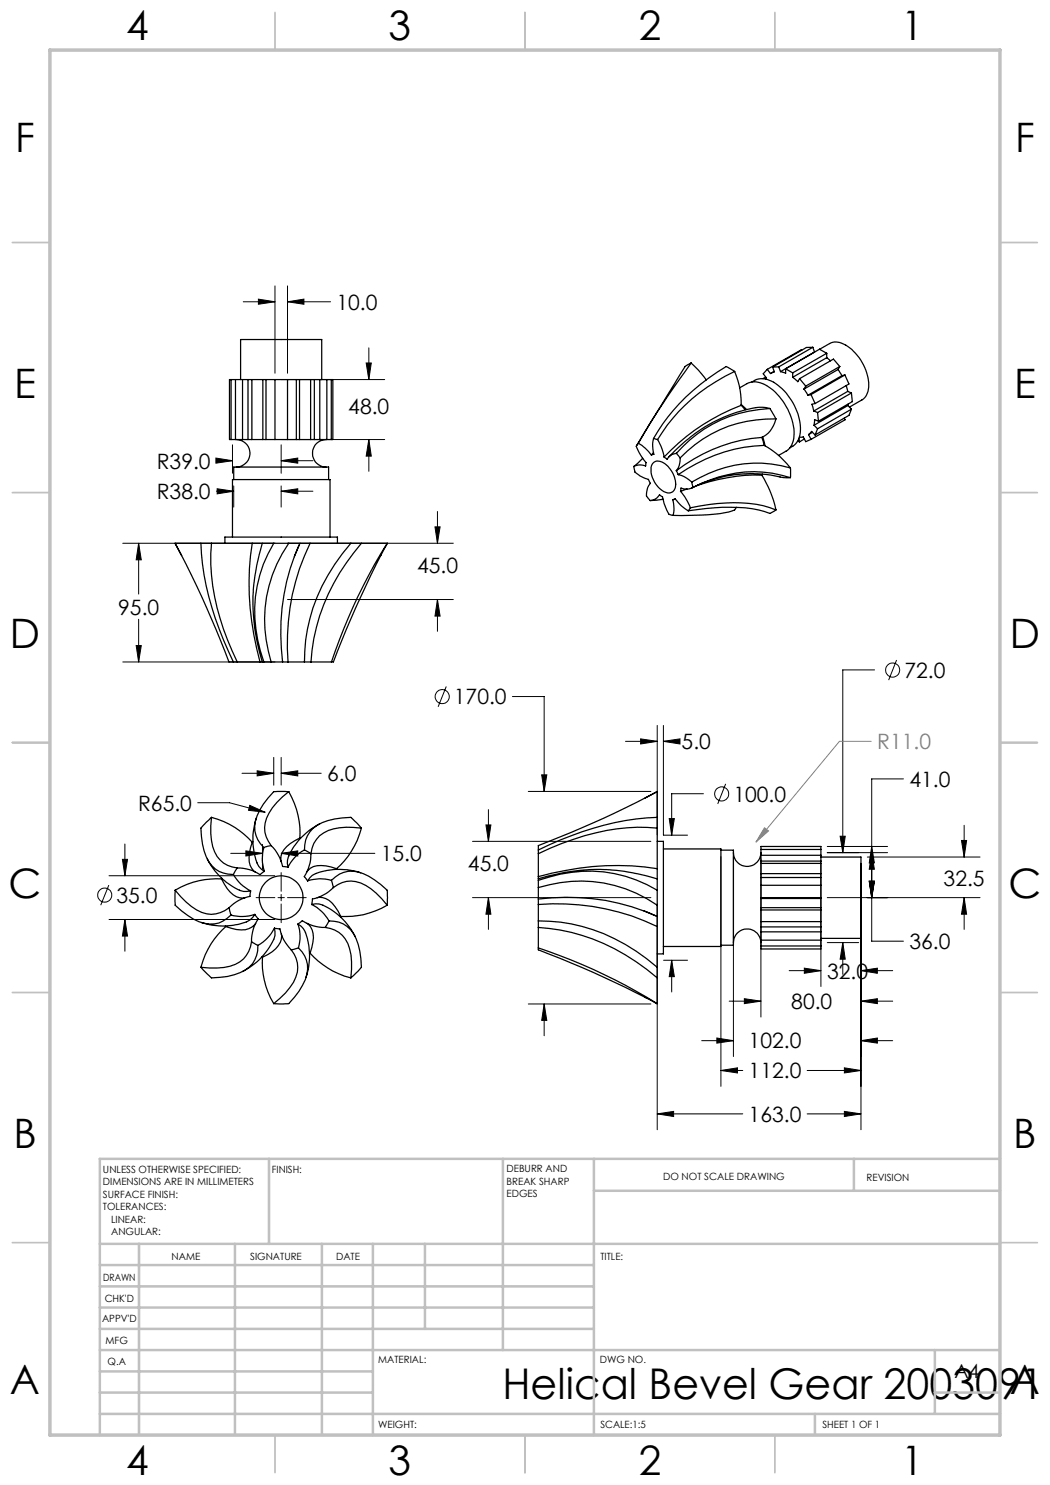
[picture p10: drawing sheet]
<svg xmlns="http://www.w3.org/2000/svg" width="210mm" height="297mm" viewBox="0 0 210 297" stroke-linecap="round" stroke-linejoin="round" font-family="sans-serif">
<g fill="none" stroke="#000" stroke-width=".2">
<path d="M51.7 59.8l3.3 .6-3.3 .5zM55 57.2v17.4M57.5 57.2v17.4M48.6 60.4h6.4M56.3 75.9h20.6M57.5 60.4l3.3-.6v1.1zM57.5 60.4h8.6M73.2 72.6h1.1l-.5 3.3zM73.8 69.6v6.3M43.2 91.6l3.3 .5-3.3 .5zM43.3 92.1h3.2M43.3 98.2h3.4"/>
<path d="M43.4 97.8l3.3 .4-3.3 .6zM46.5 89v5.6M46.7 97.2v4.2M56.2 92.1l3.3-.5v1zM56.2 98.2l3.3-.4v1zM56.2 89v5.6M56.2 97.2v4.2M56.2 92.1h6.4M56.2 98.2h6.4M56.3 87.9h20.6M73.8 87.9l.5 3.3h-1.1zM73.8 87.9v6.4"/>
<path d="M24.6 108.7h30.4M27.7 108.7l.6 3.3h-1.1zM27.7 108.7v10.1M57.5 119.9h33.2M57.5 108.7h33.2M87 105.4h1l-.5 3.3zM87.5 119.9l.5 3.3h-1zM87.5 102.3v6.4M87.5 119.9v6.4M24.6 132.4h30.4M27.2 129.1h1.1l-.6 3.3zM27.7 123.9v8.5"/>
<path d="M89.3 137.3l-1.7 4.1M102.5 139.3h6.3v19M174.9 134h-6.3v36.5M179.3 132l-1.6 4M48.4 154.7h6.4M51.4 154.2l3.4 .5-3.4 .5zM54.8 151.5v5.6M56.2 154.7l3.3-.5v1zM56.2 151.5v5.5M56.2 154.7h8M105.7 158.3h24.5M108.3 155h1.1l-.6 3.3z"/>
<path d="M125.1 148.3h6.3M128.1 147.8l3.3 .5-3.3 .5zM131.4 145.1v21.9M132.7 148.3l3.3-.5v1zM132.7 145.1v21.9M132.7 148.3h2.4M140.7 158.7h-6.4v8.3M145.1 156.8l-1.6 4M180.7 155.8h-6.4v32.4h6.4M21.8 177l-1.7 4M21.8 175.2h33.2M24.5 171.9h1l-.5 3.3z"/>
<path d="M25 168.8v6.4M39.5 160.5h6.4l7.1 2M46.1 170.7h6.4M49.2 170.2l3.3 .5-3.3 .5zM50 161.1l3 1.4-3.3-.4zM51.2 179.5h3.8M52.5 168.9v4.9M55.6 179.5h1.3M56.2 174.5v3.8M56.2 178.9v1.3M56.2 170.7l3.3-.5v1zM56.2 170.7h18.8"/>
<path d="M57.5 179.5h3.7M94.5 179.5h35.7M94.5 168.3h35.7M97.2 165h1l-.5 3.3zM97.7 179.5l.5 3.3h-1zM97.7 161.9v6.4M97.7 179.5v6.4M132.7 167h4.8M133.8 163.7h1.1l-.6 3.3zM144.2 171.3v46M146.7 171.3v40M152.2 171.8v31.6"/>
<path d="M164.2 172.7v24.6M165.5 179.5h30.5M165.5 170.5h12M165.5 169.3h12M168 167.2h1.1l-.5 3.3zM172.2 172.7v53.3M173.5 171.4h22.5M173.8 176.2h1.1l-.6 3.3zM174.3 170.5l.6 3.3h-1.1zM174.3 169.3l.6 3.3h-1.1zM192.3 168.1h1l-.5 3.3zM192.8 179.5l.5 3.3h-1z"/>
<path d="M192.8 165.1v6.3M192.8 179.5v6.4M21.8 183.9h33.2M25 183.9l.5 3.3h-1zM25 183.9v6.3M56.2 180.8v3.7M131.4 180.8v45.2M132.7 192h4.8M134.3 192l.6 3.3h-1.1zM134.3 192v6.4M148.9 199.7l3.3 .5-3.3 .5zM157.8 194.1h6.4"/>
<path d="M160.9 193.6l3.3 .5-3.3 .6zM165.5 188.5h6.2M168.6 188.5l.5 3.3h-1.1zM168.6 188.5v6.4M172.2 194.1l3.3-.5v1.1zM172.2 194.1h6.3M105.7 200.8h24.5M108.8 200.8l.6 3.3h-1.1zM108.8 200.8v6.3M140.3 208.1h6.4M143.4 207.6l3.3 .5-3.3 .5zM144.2 214.1l3.3-.5v1z"/>
<path d="M144.2 214.1h4.4M145.8 200.2h6.4M161.4 214.1h10.8M168.9 213.6l3.3 .5-3.3 .5zM172.2 200.2l3.3-.5v1zM172.2 208.1l3.3-.5v1zM172.2 200.2h6.3M172.2 208.1h6.3M131.4 222.8l3.3-.5v1zM131.4 222.8h17.2M161.4 222.8h10.8M168.9 222.3l3.3 .5-3.3 .5z"/>
<circle cx="88.4" cy="139.3" r="1.41"/>
<circle cx="178.5" cy="134" r="1.42"/>
<circle cx="144.3" cy="158.8" r="1.4"/>
<circle cx="20.9" cy="179" r="1.42"/>
</g>
<path d="M174.2 148.3h-6.3l-16.7 20.1M152.9 165.6l.8 .6-2.5 2.2z" fill="none" stroke="#808080" stroke-width=".2"/>
<g fill="none" stroke="#c0c0c0" stroke-width=".35">
<path d="M55 2.5v7.5M105 2.5v7.5M155 2.5v7.5M2.5 48.5h7.5M200 48.5h7.5M2.5 98.5h7.5M200 98.5h7.5M2.5 148.5h7.5M200 148.5h7.5M2.5 198.5h7.5M200 198.5h7.5M2.5 248.5h7.5"/>
<path d="M200 248.5h7.5M55 287v7.5M105 287v7.5M155 287v7.5"/>
</g>
<g fill="none" stroke="#c0c0c0" stroke-width=".5">
<path d="M53.8 231.8v17M100.6 231.8v38.2M118.8 231.8v55.2M118.8 238.2h81.2M170.8 231.8v6.4M200 231.8h-180v55.2M20 248.8h180M20 257.3h98.8M20 253h98.8M27.8 248.8v38.2M47 248.8v38.2M64.4 248.8v38.2"/>
<path d="M74.6 248.8v38.2M85 248.8v17M20 265.8h98.8M20 261.5h98.8M20 278.5h54.6M20 274.3h54.6M20 270h180M187 278.5h13M187 270v12.8M20 282.8h180M163 282.8v4.2"/>
</g>
<path d="M10 10h190v277h-190z" fill="none" stroke="#c0c0c0" stroke-width=".7"/>
<path d="M50 161.1l-.3 1 3.3 .4zM51.4 154.2l3.4 .5-3.4 .5zM56.2 154.7l3.3-.5v1zM49.2 170.2l3.3 .5-3.3 .5zM56.2 170.7l3.3-.5v1zM25 183.9l.5 3.3h-1zM24.5 171.9h1l-.5 3.3zM56.2 92.1l3.3-.5v1zM43.2 91.6l3.3 .5-3.3 .5zM56.2 98.2l3.3-.4v1zM43.4 97.8l3.3 .4-3.3 .6zM87.5 119.9l.5 3.3h-1zM87 105.4h1l-.5 3.3zM27.2 129.1h1.1l-.6 3.3zM27.7 108.7l.6 3.3h-1.1zM57.5 60.4l3.3-.6v1.1zM51.7 59.8l3.3 .6-3.3 .5zM73.2 72.6h1.1l-.5 3.3zM73.8 87.9l.5 3.3h-1.1zM97.7 179.5l.5 3.3h-1zM97.2 165h1l-.5 3.3zM168.9 222.3l3.3 .5-3.3 .5zM131.4 222.8l3.3-.5v1zM128.1 147.8l3.3 .5-3.3 .5zM132.7 148.3l3.3-.5v1zM160.9 193.6l3.3 .5-3.3 .6zM172.2 194.1l3.3-.5v1.1zM148.9 199.7l3.3 .5-3.3 .5zM172.2 200.2l3.3-.5v1zM143.4 207.6l3.3 .5-3.3 .5zM172.2 208.1l3.3-.5v1zM144.2 214.1l3.3-.5v1zM168.9 213.6l3.3 .5-3.3 .5zM174.3 170.5l.6 3.3h-1.1zM173.8 176.2h1.1l-.6 3.3zM192.3 168.1h1l-.5 3.3zM192.8 179.5l.5 3.3h-1zM108.8 200.8l.6 3.3h-1.1zM108.3 155h1.1l-.6 3.3zM134.3 192l.6 3.3h-1.1zM133.8 163.7h1.1l-.6 3.3zM168.6 188.5l.5 3.3h-1.1zM168 167.2h1.1l-.5 3.3zM174.3 169.3l.6 3.3h-1.1zM173.8 176.2h1.1l-.6 3.3z" fill="#000"/>
<path d="M152.9 165.6l.8 .6-2.5 2.2z" fill="#808080"/>
<g fill="none" stroke="#000" stroke-width=".25">
<path d="M46.2 75.9v12M47.1 75.9v12M48.1 75.9v-8h16.2v8M48.5 75.9v12M49.6 75.9h.8M49.6 75.9h-3.7v12h3.7M49.6 75.9v12M50.4 75.9h2.8M50.4 75.9v12M52.6 75.9v12M53.2 75.9h1.8M53.2 75.9v12"/>
<path d="M55 75.9v12M55 75.9h2.5M57.5 75.9h1.8M57.5 75.9v12M59.3 75.9h2.8M59.3 75.9v12M59.9 75.9v12M62.1 75.9h.8M62.1 75.9v12M62.9 75.9h3.7v12h-3.7M62.9 75.9v12M64 75.9v12"/>
<path d="M65.4 75.9v12M66.3 75.9v12M138.2 72.6l-1.2 .7-9.7 15.8M138.2 72.6l-2.4 3.4a143 143 0 0 0-8.1 12.6M138.2 72.6l1.4 1.4 1.7 2M146.9 74.3a34.9 34.9 0 0 0-15.4 13.6M146.9 74.3a16.2 16.2 0 0 1 1.3 6.8M146.9 74.3l-1.7-1a39.5 39.5 0 0 0-14.5 14.4M147.9 77.6a6.3 6.3 0 0 1 2.5-1.2 7.1 7.1 0 0 1 5.8 3.4 10.7 10.7 0 0 1 2.4 8.4l-.2 .8-.7 .9-2 1.2M150.4 76.4a3.9 3.9 0 0 1 4.8 .3 11.4 11.4 0 0 1 4.8 10.3 3.4 3.4 0 0 1-2 2.6M153.1 75.4l-.5 .3M153.5 73.9l-.9 .9 .7 .8-.1 .2"/>
<path d="M154.5 73.4l.4 1-.8 .3-.6-.8M154.8 74.3l-.6 .3M155.8 73.4l.3 .9M155.8 73.4h-1.3M157.1 73.8v.8l-1-.3M157.1 73.8l1.4 .8M158.5 75.5l1.1 .8 .3-.6M158.5 74.6v.9M159.9 75.7l1.2 1.5M160.3 70.1v-.1l-6.8 3.9M160.8 77.8l.8 1.3M161.1 77.2l-.3 .6"/>
<path d="M162.2 78.9l-.6 .2M162.2 78.9l.8 1.8M162.6 69.5l.3 .9-6.8 3.9M162.6 69.5l-6.8 3.9M162.6 69.5h-1.3l-6.8 3.9M163.9 69.8l2-1.1a3.6 3.6 0 0 1 4 .9 9.6 9.6 0 0 1 3.7 8.7l-.5 1-.4 .5-2.8 1.6M165.3 71.5l.8 .7M165.3 71.5l-6.8 4M165.3 70.7l-6.8 3.9M165.3 70.7l-1.4-.9-6.8 4M165.3 70.7v.8M167.6 73.9l.8 1.2"/>
<path d="M167.6 73.9l-6.8 3.9M168 73.3l-6.9 3.9M168 73.3l-1.3-1.5-6.8 3.9M168 73.3l-.4 .6M168.4 75.1l-6.8 4M169 75l.8 1.8-6.8 3.9M169 75l-6.8 3.9M169 75l-.6 .1M169.2 77.1l.3 1.2M169.5 78.3l-6.7 3.9M169.5 78.3l.8 .3M170.3 78.6l.2 1.7-6.8 3.9"/>
<path d="M170.3 78.6l-6.8 3.9M46.7 95.9v-2.5h19v2.5M47.2 87.9a2.75 2.75 0 0 1 2.8 2.8 2.75 2.75 0 0 1-2.8 2.7M49.6 87.9h.8M50.4 87.9h2.8M53.2 87.9h1.8M55 87.9h2.5M57.5 87.9h1.8M59.3 87.9h2.8M62.1 87.9h.8M65.2 87.9a2.75 2.75 0 0 0-2.7 2.8 2.75 2.75 0 0 0 2.7 2.7M126.8 93.3v.3a1.77 1.77 0 0 0 1.2 1.6l1 .5a1.36 1.36 0 0 1 1.1 1 3.1 3.1 0 0 0-.7 2.6l.6 .8"/>
<path d="M127.7 88.6l-.4 .5a10.3 10.3 0 0 0 1.9 3.5l-.1 .6a2.73 2.73 0 0 0-2.3 .1M127.7 88.6a8.2 8.2 0 0 1 2.6 2.4M128.6 91.6l-1.8 1.7M130.5 92.7a1.73 1.73 0 0 1 2.5 .1 5 5 0 0 1 2 5 1.43 1.43 0 0 1-2.2 .5 5.3 5.3 0 0 1-2.5-5.1zM130.7 87.7l.8 .2M130.7 87.7a6.1 6.1 0 0 0 .1 3.2l-.5 .1M130.7 90.5l-.4 .5M131.5 87.9a10 10 0 0 1 1.3 3.5M132.3 99.9l-2.3 .2M132.6 99.8l-.3 .1M135.1 99.8l-.4 .1M135.3 94.2l.3 .7"/>
<path d="M135.3 90.7l.7 .9M135.3 90.7a2.38 2.38 0 0 0-1.9 1.2l-.6-.5M135.6 94.9a5.8 5.8 0 0 1 2.8 1.5M136 91.6a3.6 3.6 0 0 1-.7 2.6M136.1 98.3a11.1 11.1 0 0 1 2 3.3M137.4 97.8l-1.3 .5M138.4 96.4l.2 1.1M138.6 97.5a2.73 2.73 0 0 1-2.4 .1l-.1 .7M148.2 81.1a41.2 41.2 0 0 0-15.4 10.3M148.2 81.1l.9 .8M148.2 80.9l1.1 1M152.4 87.5a31.9 31.9 0 0 0-17.1 6.7"/>
<path d="M152.4 87.5l.5 1.6M152.4 95a36.8 36.8 0 0 0-13 2.1M152.4 95a21.3 21.3 0 0 1 2.8 7M152.5 94.8l-.1 .2M152.5 87.4l.5 1.8M152.9 89.1a31.5 31.5 0 0 0-17.3 5.8M152.9 89.1a17.1 17.1 0 0 1 5.2 4.5M154 81.7a11.3 11.3 0 0 0-5.7 .5 31.1 31.1 0 0 0-14.5 9.2M154 81.7a25.8 25.8 0 0 0-18.7 9M154 81.7l1.2 2.1M155.2 83.8a24.9 24.9 0 0 0-19.2 7.8M155.2 83.8a5.1 5.1 0 0 1-2.8 3.7"/>
<path d="M158.1 95.5h-1.3a26.2 26.2 0 0 0-18.4 2.1M158.1 93.6a24.2 24.2 0 0 0-19.7 2.8M158.1 95.5a24.4 24.4 0 0 0-19.5 2M158.1 93.6v1.9M159.5 88.3l.4 .1M159.8 87.7l.1 .7M159.9 87.4h.8l.4 .9 1.1-.4M160.9 87.8l-1 .6M161.7 86.9l.6-.6 .7 .7M161.7 86.9l.5 1M162.5 86.5l-.8 .4M162.8 82.2l.7 .3"/>
<path d="M162.8 85.1l.7 .7M163 80.7l-.6 .2 .4 1.3M163.5 82.5l.2 1.7M163.5 85.8l-.5 1.2M163.7 84.2l-.8-.3-.1 1.2M168.8 83.6l.2 .4-6.8 3.9M169.6 81.1l-6.8 4M169.6 81.1l.7 .7M169.7 80.8l-.1 .3M170.3 81.8l-6.8 4M170.3 81.8l-.5 1.3-6.8 3.9M35 108.7l1.3 2.4"/>
<path d="M40.1 108.7h-5.1a198.7 198.7 0 0 1 10.8 23.7h.9M42.3 108.7a44.8 44.8 0 0 0 5.1 23.7M42.3 108.7h-2.1a58.1 58.1 0 0 0 6.5 23.7M42.3 108.7h8.1M45 108.7v-1.3h22.5v1.3M46.5 107.4v-11.5h19.5v11.5M50.4 108.7a55.3 55.3 0 0 0 1.6 23.7M50.4 108.7h2M52.5 108.7a38.3 38.3 0 0 0 0 23.7M52.5 108.7h2.3M54.8 108.7a26.9 26.9 0 0 0-2 23.7M54.8 108.7h2.9"/>
<path d="M57.7 108.7h2.3l-1.1 2.6M57.7 108.7a26.9 26.9 0 0 0-3.5 23.7M59.9 109a43.2 43.2 0 0 0-3.4 23.4M60.1 108.7h1.9M62 108.7a45.3 45.3 0 0 0-4.4 23.7M62 108.7h8.2M70.2 108.7a35.4 35.4 0 0 0-9.3 23.7M70.2 108.7h2.1a40 40 0 0 0-10.1 23.7M72.4 108.7h5a110.9 110.9 0 0 0-11.1 23.7M76.3 110.9a243.9 243.9 0 0 0-9.7 21.5h-.3M77.5 108.7l-1.4 2.4M130 100.1a2.32 2.32 0 0 0 1.9-1.1l.6 .4a9.3 9.3 0 0 0 1.4 3.5l.7 .2"/>
<path d="M137.7 102.2a8.8 8.8 0 0 1-2.7-2.4l-.5 .1a6 6 0 0 1 .1 3.2M138.1 101.6l-.4 .6M138.1 101.6a31.7 31.7 0 0 1 15.9-.1l1.2 .5M147.3 101.5l-.4 .5a21.5 21.5 0 0 1-7.7 1l-4.6 .1M155.2 102l-1.2 .7a25.2 25.2 0 0 0-11.1-1.1l-5.2 .6M46.7 132.4h.7M47.4 132.4h4.6M52 132.4h.5M52.5 132.4h.3M52.8 132.4h1.4M54.2 132.4h2.3M56.5 132.4h1.1"/>
<path d="M57.6 132.4h3.3M60.9 132.4h1.3M62.2 132.4h4.1M57.7 158.3a11.5 11.5 0 0 0-4.7 6.3 5.3 5.3 0 0 0 1.2 4.5M57.7 158.3h-2.9a11.7 11.7 0 0 0-3.9 6.9 5.4 5.4 0 0 0 1.9 4.3M57.7 158.3a16.5 16.5 0 0 1 2.3 9.3M131.4 158.3l-2.4 1.3M131.4 158.3a203.2 203.2 0 0 1-23.7 10.8v.9M131.4 158.3v5.1M35 178a12 12 0 0 0 6.3 4.8 5.5 5.5 0 0 0 4.5-1.2M35 178v3a11.4 11.4 0 0 0 6.9 3.8 5.1 5.1 0 0 0 4.3-1.8M41.5 171.8a13.6 13.6 0 0 0 6.4 6.2"/>
<path d="M42.3 163.5a11.9 11.9 0 0 0 1.1 7.8 5.3 5.3 0 0 0 4 2.3M42.3 163.5l-2.1 2.1a11.5 11.5 0 0 0 2.2 7.6 5.3 5.3 0 0 0 4.3 1.7M42.3 163.5a16.2 16.2 0 0 1 8.1 4.9M44.3 175.8a5.9 5.9 0 0 0 3.6 3.8h1.1M44.3 175.8a16.2 16.2 0 0 0-9.3 2.2M44.3 175.6v.2M46.7 174.9a8 8 0 0 0 3.4 3.3M47.4 173.6l-.7 1.3M47.4 173.6a7.9 7.9 0 0 1 4.6 1.3l.9-.6M47.9 178a2.8 2.8 0 0 0 2.2 .2M50.1 178.2l-.1 1.1a7.9 7.9 0 0 0-4.2 2.3M50.4 168.4a6 6 0 0 0-.1 5.3l.8 .7"/>
<path d="M50.6 168.4h-.2M51.3 163.6a13 13 0 0 0 .5 9.7l1.1 1M52.8 169.5a7.9 7.9 0 0 0 .1 4.8M54.2 169.1a8.3 8.3 0 0 1 2.3 4.2l1.1 .1M54.2 169.1l-1.4 .4M60 167.6a5.9 5.9 0 0 0-3.8 3.6v1.1M60 167.6l.1 .1M60.9 170a7.7 7.7 0 0 0-3.3 3.4M60.9 170l1.3 .7M62.2 170.7a10.2 10.2 0 0 1-1.3 4.7l.6 .8M63.5 179.5a3.5 3.5 0 0 1 3.5 1.9l1.2 1.9M64 164.7a12.8 12.8 0 0 0-6.5 7.3l.1 1.4"/>
<path d="M66.3 176.1a7.8 7.8 0 0 0-4.8 .1M66.3 176.1l.4 1.4M66.3 176.1a5.6 5.6 0 0 1 7.5-.8l2.4 1.6 1.2 1.1v3M66.7 177.5a8.6 8.6 0 0 1-4.2 2.3l-.2 1.1M66.7 177.5a5.7 5.7 0 0 1 7.5 .3l2.1 1.9 1.1 1.3M67.3 173.7a6.1 6.1 0 0 0-5.2-.1l-.8 .8M67.3 173.7l.1 .2M72.1 174.6a13 13 0 0 0-9.7 .5l-.9 1.1M72.3 165.6a11.8 11.8 0 0 0-7.6 1 5.4 5.4 0 0 0-2.5 4.1M72.3 165.6l-2.1-2.1a11.7 11.7 0 0 0-7.6 2.2 5.4 5.4 0 0 0-1.7 4.3M72.3 165.6a16.3 16.3 0 0 1-5 8.1M107.7 175.8a38.2 38.2 0 0 1 23.7 0v2.2"/>
<path d="M107.7 177.5a27.1 27.1 0 0 1 23.7 3.5M107.7 176.1v1.4M107.7 176.1a27.2 27.2 0 0 1 23.7 1.9M107.7 175.8v.3M107.7 179.8a44.2 44.2 0 0 1 23.4 3.4M107.7 177.5v2.3M107.7 170.7v4.6M107.7 175.3v.5M107.7 179.8v1.1M131.4 178v3M131.4 165.6a40.4 40.4 0 0 0-19 3.1l-4.7 2M131.4 163.5a58.1 58.1 0 0 0-23.7 6.6v.6"/>
<path d="M131.4 163.5v2.1M131.4 173.7a54.8 54.8 0 0 0-23.7 1.6M131.4 165.6v8.1M131.4 173.7v2M131.4 168.3h1.3v22.5h-1.3M132.7 169.8h11.5v19.5h-11.5M144.2 170h2.5v19.1h-2.5M146.7 170.5a2.75 2.75 0 0 0 2.7 2.8 2.75 2.75 0 0 0 2.8-2.8M152.2 172.2v.5M152.2 175.5v1.6M152.2 179.7v1.8M152.2 179.7h12"/>
<path d="M152.2 172.2v-2.9h12v2.9M152.2 172.7v2.8M152.2 177.1v2.6M152.2 179.5h12M152.2 177.1h12M152.2 175.5h12M152.2 174.7h12M152.2 172.7h12M152.2 172.2h12M152.2 171.1h12M152.2 169.9h12M164.2 179.7v1.8"/>
<path d="M164.2 175.5v1.6M164.2 171.4h8v16.3h-8M164.2 172.2v.5M164.2 172.7v2.8M164.2 177.1v2.6M45.1 185.2l.1 .1M45.2 185.3a16.2 16.2 0 0 0-5 8.2M45.8 181.6l.4 1.4M49.3 184.4a14.3 14.3 0 0 1-9 .1M50.3 188.3l1.3 .8M50.3 188.3a5.7 5.7 0 0 1-5.5 5.2l-2.9 .1-1.7-.1M51 182.9l.6 .9a7.9 7.9 0 0 0-1.3 4.5"/>
<path d="M51 182.9a8.3 8.3 0 0 1-4.8 .1M51 182.9a3.1 3.1 0 0 1-1.7 1.5M51.2 184.7a3.7 3.7 0 0 1-3.9 1.2l-2.1-.6M51.6 189.1a5.6 5.6 0 0 1-4.7 5.8l-1.4 .4-3.2 .3-2.1-2.1M52.4 191.4h.1M52.5 191.4a16 16 0 0 0 2.3 9.3M54.8 187.9a14 14 0 0 1-6.3 6.4M54.9 185.6l1.1 .2a7.8 7.8 0 0 0 2.2 4.2M54.9 185.6a8.4 8.4 0 0 1-3.3 3.5M54.9 185.6a2.86 2.86 0 0 1-.2 2.3M56.3 186.8a3.6 3.6 0 0 1-1.9 3.6l-1.9 1M58.2 190a5.7 5.7 0 0 1-.2 7.5l-.9 1.1-2.3 2.1"/>
<path d="M59.6 184.8l.9-.7a7.9 7.9 0 0 0 4.6 1.4M59.6 184.8a7.8 7.8 0 0 1 .1 4.8M59.6 184.8a2.83 2.83 0 0 1 1.5 1.7M59.7 189.6l-1.5 .4M59.7 189.6a5.6 5.6 0 0 1 .8 7.5l-.7 1.2-2.1 2.4h-2.9M61.1 186.5a14 14 0 0 1 .1 8.9M61.4 184.6a3.5 3.5 0 0 1 1.2 3.9l-.6 2.1M62 190.6a16.5 16.5 0 0 0 8.2 5M62 190.6l-.1 .1M62.3 180.9a5 5 0 0 1 4.2 1.2l.3 .2a13.9 13.9 0 0 1 4.2 5M62.3 180.9a8 8 0 0 1 3.5 3.3M65.1 185.5a5.4 5.4 0 0 1 4.8 4.3 15.3 15.3 0 0 1 .3 5.8"/>
<path d="M65.8 184.2l-.7 1.3M65.8 184.2a5.7 5.7 0 0 1 5.8 4.7l.4 1.3 .3 3.3-2.1 2.1M68.2 183.3l-.1 .1M77.4 181a16 16 0 0 1-9.2 2.3M107.7 184.2a35.3 35.3 0 0 1 23.7 9.3M107.7 180.9v3.3M107.7 180.9a46.1 46.1 0 0 1 23.7 4.4M107.7 185.5a39.5 39.5 0 0 1 23.7 10.1v-2.1M107.7 184.2v1.3M107.7 189.6a111.6 111.6 0 0 1 23.7 11.1v-5.1M107.7 185.5v4.1M107.7 189.6v.4a202.6 202.6 0 0 1 21.5 9.6"/>
<path d="M129 199.4l2.4 1.4M131.4 181v2.3l-2.6-1.1M131.4 185.3v8.2M131.4 183.4v1.9M146.7 188.5a2.75 2.75 0 0 1 2.7-2.7 2.75 2.75 0 0 1 2.8 2.7M152.2 184.3v1.1M152.2 181.5v2.8M152.2 185.4v4.4h12v-4.4M152.2 182h12M152.2 181.5h12M152.2 184.3h12M152.2 185.4h12"/>
<path d="M152.2 186.4h12M152.2 188h12M152.2 189.2h12M164.2 184.3v1.1M164.2 181.5v2.8"/>
<circle cx="56.2" cy="179.5" r="4.4"/>
</g>
<text font-size="8.5" x="100.5" y="279.7">Helical Bevel Gear 2003091</text>
<g font-size="8.1">
<text x="25.2" y="8">4</text>
<text x="77.7" y="8">3</text>
<text x="127.7" y="8">2</text>
<text x="180.2" y="8">1</text>
<text x="3" y="30.4">F</text>
<text x="203" y="30.4">F</text>
<text x="2.8" y="79.6">E</text>
<text x="202.8" y="79.6">E</text>
<text x="2" y="129.6">D</text>
<text x="202" y="129.6">D</text>
<text x="1.7" y="179.6">C</text>
<text x="201.7" y="179.6">C</text>
<text x="2.7" y="229.6">B</text>
<text x="202.7" y="229.6">B</text>
<text x="2" y="278.9">A</text>
<text x="202" y="278.9">A</text>
<text x="25.2" y="295">4</text>
<text x="77.7" y="295">3</text>
<text x="127.7" y="295">2</text>
<text x="180.2" y="295">1</text>
</g>
<g font-size="4.2">
<text x="67.3" y="61.9">10.0</text>
<text x="69.7" y="82.9">48.0</text>
<text x="31.4" y="93.7">R39.0</text>
<text x="31.4" y="99.8">R38.0</text>
<text x="83.4" y="114.7">45.0</text>
<text x="23.7" y="122.9">95.0</text>
<text x="180.9" y="135.5">72.0</text>
<text x="90.8" y="140.9">170.0</text>
<text x="136.3" y="149.9">5.0</text>
<text x="65.4" y="156.2">6.0</text>
<text x="146.7" y="160.3">100.0</text>
<text x="181.9" y="157.4">41.0</text>
<text x="27.6" y="162.1">R65.0</text>
<text x="76.2" y="172.3">15.0</text>
<text x="93.6" y="174.3">45.0</text>
<text x="188.7" y="177.1">32.5</text>
<text x="23.3" y="180.6">35.0</text>
<text x="181.9" y="189.8">36.0</text>
<text x="165.4" y="195.7">32.0</text>
<text x="158.3" y="201.8">80.0</text>
<text x="149.7" y="209.7">102.0</text>
<text x="149.7" y="215.7">112.0</text>
<text x="149.7" y="224.4">163.0</text>
</g>
<text font-size="4.2" fill="#808080" x="175.4" y="149.9">R11.0</text>
<text font-size="3.9" x="190.9" y="275.5">A4</text>
<g font-size="2">
<text x="20.6" y="234.6">UNLESS OTHERWISE SPECIFIED:</text>
<text x="20.6" y="237.1">DIMENSIONS ARE IN MILLIMETERS</text>
<text x="20.6" y="239.6">SURFACE FINISH:</text>
<text x="54.4" y="234.6">FINISH:</text>
<text x="101.3" y="234.5">DEBURR AND</text>
<text x="101.3" y="237">BREAK SHARP</text>
<text x="101.3" y="239.5">EDGES</text>
<text x="132.6" y="236">DO NOT SCALE DRAWING</text>
<text x="173.3" y="236.2">REVISION</text>
<text x="20.6" y="242.1">TOLERANCES:</text>
<text x="22.2" y="244.6">LINEAR:</text>
<text x="22.2" y="247.1">ANGULAR:</text>
<text x="34.3" y="252">NAME</text>
<text x="50" y="251.9">SIGNATURE</text>
<text x="67.2" y="251.9">DATE</text>
<text x="120.1" y="251.9">TITLE:</text>
<text x="20.6" y="256.1">DRAWN</text>
<text x="20.9" y="260.3">CHK'D</text>
<text x="20.4" y="264.4">APPV'D</text>
<text x="21.1" y="268.8">MFG</text>
<text x="21.5" y="273">Q.A</text>
<text x="75.6" y="272.5">MATERIAL:</text>
<text x="120" y="272.5">DWG NO.</text>
<text x="75.6" y="285.5">WEIGHT:</text>
<text x="120.1" y="285.6">SCALE:1:5</text>
<text x="164.5" y="285.6">SHEET 1 OF 1</text>
</g>
</svg>
